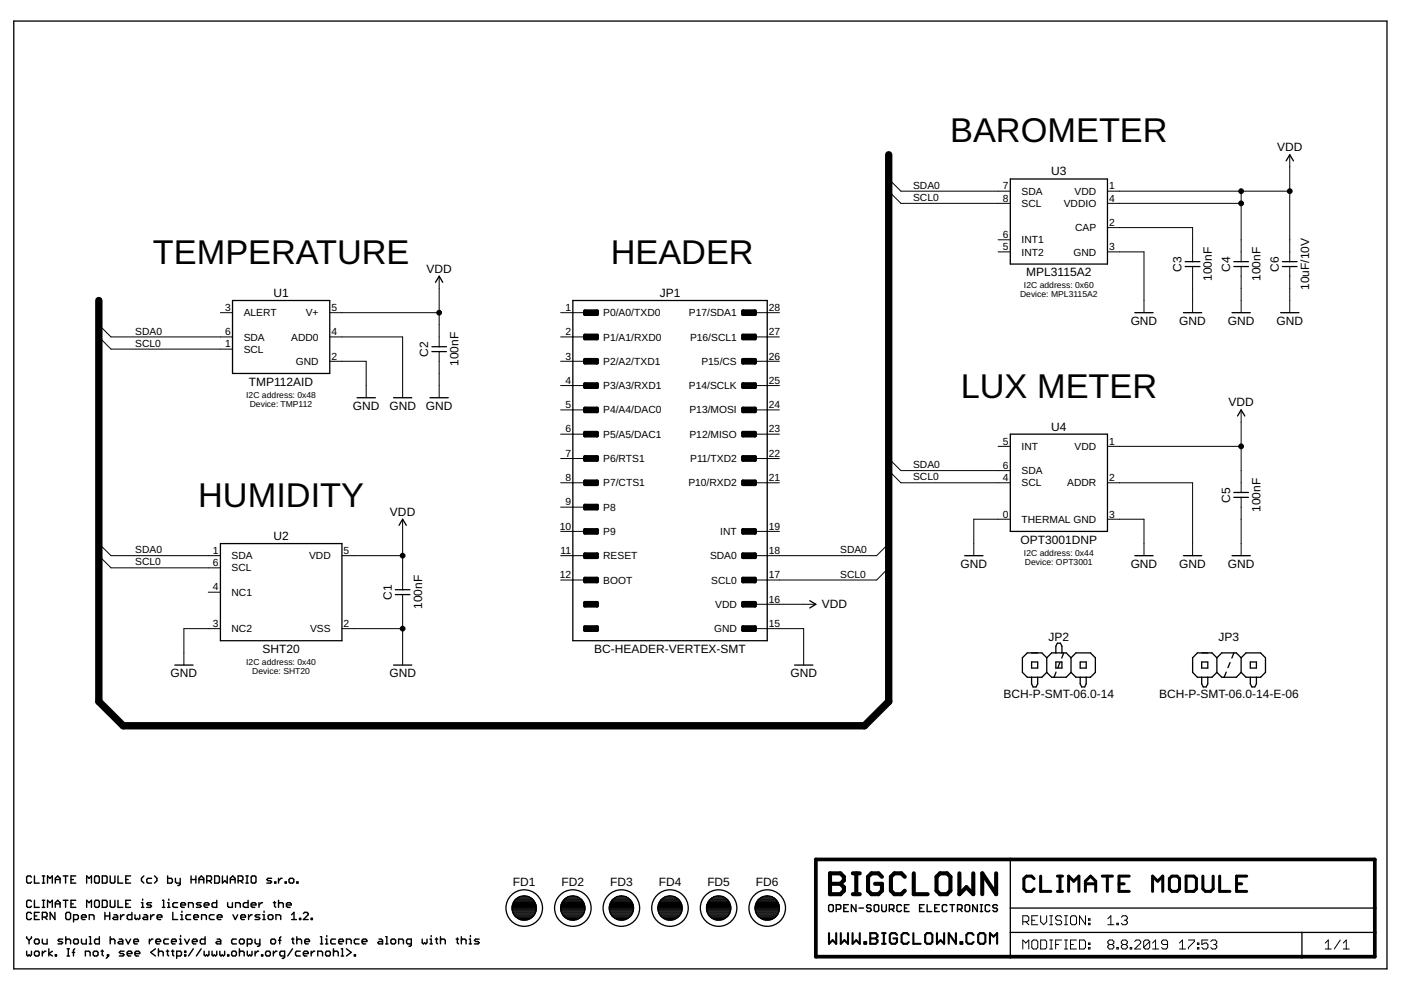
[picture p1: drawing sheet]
<svg xmlns="http://www.w3.org/2000/svg" width="297mm" height="210mm" viewBox="0 0 297 210" stroke-linecap="round" stroke-linejoin="round" font-family="sans-serif">
<g fill="none" stroke="#000" stroke-width=".3">
<path d="M5.7 198.6v.3l.5 .5M6.2 199.4v.7M6.7 186l-.3-.3h-.5l-.2 .3v1l.2 .2h.5l.3-.2M6.7 191.1l-.3-.2h-.5l-.2 .2v1l.2 .3h.5l.3-.3M6.7 193.7l-.3-.3h-.5l-.2 .3v1l.2 .3h.5l.3-.3M6.7 198.6v.3l-.5 .5M7.3 185.7v1.5h1M7.3 190.9v1.5h1M7.3 194.2h.5M7.6 199.1h.5l.2 .3v.5l-.2 .2h-.5l-.3-.2v-.5zM8.3 193.4h-1v1.6h1M9 185.7h.5"/>
<path d="M9 187.2h.5M9 190.9h.5M9 192.4h.5M9 194.5h.7l.3-.3v-.5l-.3-.3h-.7v1.6M9 199.1v.8l.2 .2h.8v-1M9.2 185.7v1.5M9.2 190.9v1.5M9.5 194.5l.5 .5M10.1 187.2v-1.5l.5 .5 .5-.5v1.5M10.1 192.4v-1.5l.5 .5 .5-.5v1.5M11.6 193.4v1.6l-1-1.6v1.6M11.7 187.2v-1l.5-.5 .5 .5v1"/>
<path d="M11.7 192.4v-1l.5-.5 .5 .5v1M11.7 186.5h1M11.7 191.6h1M13.3 199.1h-.7l-.3 .3 .3 .2h.4l.3 .3-.3 .2h-.7M13.4 185.7h1M13.4 190.9h1M13.9 185.7v1.5M13.9 190.9v1.5M13.9 198.6v1.5M13.9 199.4l.3-.3h.5l.3 .3v.7M14.2 193.4h.5l.3 .3v1l-.3 .3h-.5l-.3-.3v-1zM15 186.5h.6"/>
<path d="M15 191.6h.6M15.6 195h.8l.2-.3v-.5l-.2-.2h-.8v1.5M15.9 199.1h.5l.2 .3v.5l-.2 .2h-.5l-.3-.2v-.5zM16.1 185.7h-1.1v1.5h1.1M16.1 190.9h-1.1v1.5h1.1M17.3 194.5h1v-.3l-.3-.2h-.5l-.2 .2v.5l.2 .3h.5M17.3 199.1v.8l.2 .2h.8v-1M18.4 187.2v-1.5l.5 .5 .5-.5v1.5M18.4 192.4v-1.5l.5 .5 .5-.5v1.5M18.9 195v-1h.8l.2 .2v.8M18.9 198.6h.3v1.5M20 186l.3-.3h.5l.3 .3v1l-.3 .2h-.5l-.3-.2z"/>
<path d="M20.3 190.9h.5l.3 .2v1l-.3 .3h-.5l-.3-.3v-1zM21.1 198.6v1.5h-.8l-.3-.2v-.5l.3-.3h.8M21.7 185.7h.8l.2 .3v1l-.2 .2h-.8zM21.7 190.9h.8l.2 .2v1l-.2 .3h-.8zM22.2 194.2h1.1M22.2 193.4v1.6M23.3 193.4v1.6M23.4 185.7v1.3l.2 .2h.5l.3-.2v-1.3M23.4 190.9v1.2l.2 .3h.5l.3-.3v-1.2M23.4 198.6v1.5M23.4 199.4l.2-.3h.5l.3 .3v.7M24.2 194h.5l.2 .2v.8h-.7l-.3-.3 .3-.2h.7"/>
<path d="M25 185.7v1.5h1M25 190.9v1.5h1M25.3 199.1h.5l.2 .3v.7h-.7l-.3-.2 .3-.3h.7M25.6 194v1M26.3 194h-.2l-.5 .5M26.7 186.5h.5M26.7 191.6h.5M26.7 199.1l.5 1 .5-1M27.7 185.7h-1v1.5h1M27.7 190.9h-1v1.5h1M28 193.4v1.6h-.8l-.2-.3v-.5l.2-.2h.8M28.3 199.6h1.1v-.2l-.3-.3h-.5l-.3 .3v.5l.3 .2h.5"/>
<path d="M28.6 194v.7l.3 .3 .2-.3 .3 .3 .2-.3v-.7M30 192.4h.5M30 191.4h.2v1M30.2 190.6v.3M30.5 185.7l-.5 .5v.5l.5 .5M30.5 194h.5l.3 .2v.8h-.8l-.2-.3 .2-.2h.8M31.7 199.1v1M31.9 194v1M32.1 186.2h-.7l-.3 .3v.5l.3 .2h.7M32.1 191.4h-.7l-.3 .2 .3 .3h.5l.2 .2-.2 .3h-.8M32.4 199.1h-.2l-.5 .5M32.7 194h-.3l-.5 .5"/>
<path d="M32.8 185.7l.5 .5v.5l-.5 .5M33 199.6h1.1v-.2l-.3-.3h-.5l-.3 .3v.5l.3 .2h.5M33.3 194.5h1v-.3l-.2-.2h-.5l-.3 .2v.5l.3 .3h.5M34.4 190.9h.3v1.5M34.4 192.4h.5M35.5 185.7v1.5h.8l.3-.2v-.5l-.3-.3h-.8M35.5 192.4h.5M35.5 191.4h.3v1M35.7 199.1h-.7l-.3 .3v.5l.3 .2h.7M35.8 190.6v.3M36.4 199.6h1v-.2l-.3-.3h-.5l-.2 .3v.5l.2 .2h.5M36.6 193.4v1.6h1.1"/>
<path d="M37.2 186.2v.8l.2 .2h.8M37.7 191.4h-.8l-.3 .2v.5l.3 .3h.8M38 199.1h.3v1M38.2 186.2v1.3l-.2 .2h-.3M38.3 198.4v.2M38.3 191.9h1v-.3l-.2-.2h-.5l-.3 .2v.5l.3 .3h.5M38.3 195h.5M38.3 194h.3v1M38.6 193.2v.2M39.1 199.1l.5 1 .6-1M40 192.4v-1h.7l.3 .2v.8M40.4 194h-.7l-.3 .2v.5l.3 .3h.7"/>
<path d="M40.5 186.5h1M40.5 185.7v1.5M40.8 199.6h1v-.2l-.2-.3h-.6l-.2 .3v.5l.2 .2h.6M41.1 194.5h1v-.3l-.3-.2h-.5l-.2 .2v.5l.2 .3h.5M41.5 185.7v1.5M42.2 186.5h1M42.2 187.2v-1l.5-.5 .5 .5v1M42.7 191.4h-.8l-.3 .2 .3 .3h.5l.3 .2-.3 .3h-.8M42.7 195v-1h.8l.3 .2v.8M43.3 191.9h1v-.3l-.3-.2h-.5l-.2 .2v.5l.2 .3h.5M43.5 198.6v1.5h-.8l-.2-.2v-.5l.2-.3h.8M43.8 186.7h.8l.3-.2v-.5l-.3-.3h-.8v1.5"/>
<path d="M44.3 186.7l.6 .5M45.4 194h-.8l-.2 .2v.5l.2 .3h.8M45.5 185.7h.8l.2 .3v1l-.2 .2h-.8zM46 190.9v1.5h-.8l-.2-.3v-.5l.2-.2h.8M46 199.1h.5l.3 .3v.7h-.8l-.2-.2 .2-.3h.8M46.1 194.5h1v-.3l-.3-.2h-.5l-.2 .2v.5l.2 .3h.5M47.2 185.7v1.5l.5-.5 .5 .5v-1.5M48.3 191.4v.7l.2 .3h.8v-1M48.8 186.5h1M48.8 187.2v-1l.5-.5 .5 .5v1M49.4 194l.5 1 .5-1M49.9 192.4v-1h.8l.2 .2v.8"/>
<path d="M50.1 199.1h-.7l-.3 .3v.5l.3 .2h.7M50.5 186.7h.7l.3-.2v-.5l-.3-.3h-.7v1.5M51 186.7l.5 .5M51 199.1h.5l.3 .3v.5l-.3 .2h-.5l-.2-.2v-.5zM51 194.5h1v-.3l-.2-.2h-.5l-.3 .2v.5l.3 .3h.5M52.1 185.7h.5M52.1 187.2h.5M52.4 185.7v1.5M52.6 190.9v1.5h-.8l-.2-.3v-.5l.2-.2h.8M52.7 194v1M53.3 186l.2-.3h.5l.3 .3v1l-.3 .2h-.5l-.2-.2zM53.3 191.9h1v-.3l-.3-.2h-.5l-.2 .2v.5l.2 .3h.5"/>
<path d="M53.5 194h-.3l-.5 .5M54.1 199.1v.8l.2 .2h.8M54.9 191.4v1M55.1 194h-.8l-.2 .2 .2 .3h.5l.3 .2-.3 .3h-.7M55.1 199.1v1.3l-.3 .2h-.2M55.7 191.4h-.3l-.5 .5M55.7 195h.5M55.7 194h.3v1M56 193.2v.2M56.9 194.2l.2-.2h.5l.3 .2v.5l-.3 .3h-.5l-.2-.3zM57.4 199.4l.3-.3h.5l.2 .3v.5l-.2 .2h-.5l-.3-.2zM57.6 186.2h-.8l-.2 .3 .2 .2h.5l.3 .3-.3 .2h-.7"/>
<path d="M58 191.4h.5M58.2 191.1v1l.3 .3M58.2 187h.3v.2h-.3zM58.5 195v-1h.8l.2 .2v.8M59.1 186.2v1M59.1 190.9v1.5M59.1 191.6l.2-.2h.5l.3 .2v.8M59.1 199.4h.5M59.6 198.6l-.3 .3v1.2M59.8 186.2h-.2l-.5 .5M60.5 187h.2v.2h-.2zM60.7 191.9h1v-.3l-.2-.2h-.5l-.3 .2v.5l.3 .3h.5"/>
<path d="M61.3 186.5l.2-.3h.5l.3 .3v.5l-.3 .2h-.5l-.2-.2zM61.8 195h1M61.8 194l.5-.6v1.6M61.8 199.1h.5M62.1 198.9v1l.2 .2M62.9 187h.3v.2h-.3zM62.9 198.6v1.5M62.9 199.4l.3-.3h.5l.2 .3v.7M63.5 194.7h.3v.3h-.3zM64.3 193.7l.3-.3h.5l.2 .3v.3l-1 1h1M64.6 199.6h1v-.2l-.2-.3h-.5l-.3 .3v.5l.3 .2h.5M66 194.7h.2v.3h-.2z"/>
<path d="M67.9 198.6h.3v1.5M69 199.1h.3v1M69.3 198.4v.2M71.1 199.1h-.7l-.3 .3v.5l.3 .2h.7M71.8 199.6h1v-.2l-.2-.3h-.5l-.3 .3v.5l.3 .2h.5M76.1 199.1h-.7l-.3 .3v.5l.3 .2h.7M76.8 199.6h1v-.2l-.3-.3h-.5l-.2 .3v.5l.2 .2h.5M80.3 199.1h.6l.2 .3v.7h-.8l-.2-.2 .2-.3h.8M81.8 198.6h.2v1.5M82.9 199.4l.2-.3h.5l.3 .3v.5l-.3 .2h-.5l-.2-.2zM89.5 199.1v.8l.3 .2 .2-.2 .3 .2 .2-.2v-.8M91.2 199.1h.2v1"/>
<path d="M91.4 198.4v.2M92.3 199.1h.5M92.5 198.9v1l.3 .2M93.4 199.4l.2-.3h.5l.3 .3v.7M93.4 198.6v1.5M96.7 199.1h.5M97 198.9v1l.2 .2M97.8 199.4l.3-.3h.5l.2 .3v.7M97.8 198.6v1.5M99.5 199.1h.2v1M99.7 198.4v.2M101.6 199.1h-.8l-.2 .3 .2 .2h.5l.3 .3-.3 .2h-.7"/>
<path d="M175.7 192l.2-.2h.5l.3 .2v1l-.3 .3h-.5l-.2-.3zM177.3 192.8h.7l.3-.3v-.5l-.3-.2h-.7v1.5M178.9 192.5h.5M179.9 191.8h-1v1.5h1M181.5 191.8v1.5l-1-1.5v1.5M182.1 192.5h1M184.7 192l-.2-.2h-.5l-.3 .2v.3l.3 .2h.5l.2 .3-.2 .5h-.5l-.3-.3M185.3 192l.3-.2h.5l.2 .2v1l-.2 .3h-.5l-.3-.3zM186.9 191.8v1.2l.3 .3h.5l.2-.3v-1.2M188.6 192.8h.7l.2-.3v-.5l-.2-.2h-.7v1.5M189 192.8l.5 .5M191.1 192l-.2-.2h-.5l-.2 .2v1l.2 .3h.5l.2-.3"/>
<path d="M191.8 192.5h.5M192.7 191.8h-.9v1.5h.9M195 192.5h.5M195.9 191.8h-.9v1.5h.9M196.6 191.8v1.5h.9M198.2 192.5h.5M199.2 191.8h-1v1.5h1M200.8 192l-.3-.2h-.5l-.2 .2v1l.2 .3h.5l.3-.3M201.4 191.8h1M201.9 191.8v1.5M203 192.8h.7l.3-.3v-.5l-.3-.2h-.7v1.5M203.5 192.8l.5 .5"/>
<path d="M204.9 191.8h.4l.3 .2v1l-.3 .3h-.4l-.3-.3v-1zM207.2 191.8v1.5l-1-1.5v1.5M207.8 191.8h.5M207.8 193.3h.5M208.1 191.8v1.5M209.9 192l-.3-.2h-.5l-.2 .2v1l.2 .3h.5l.3-.3M211.5 192l-.3-.2h-.4l-.3 .2v.3l.3 .2h.4l.3 .3-.3 .5h-.4l-.3-.3M5.7 201.7v.7l.2 .3 .3-.3 .2 .3 .3-.3v-.7M7.6 201.7h.5l.2 .2v.5l-.2 .3h-.5l-.3-.3v-.5zM9 201.7v1M9.7 201.7h-.2l-.5 .5M10.4 201.2v1.5"/>
<path d="M11.1 201.7l-.7 .5 .7 .5M11.7 202.4h.3v.3h-.3zM14.2 202.7h.5M14.2 201.2h.5M14.5 201.2v1.5M15.3 201.9h.5M15.8 201.2l-.2 .2v1.3M18.1 202.7v-1h.8l.2 .2v.8M18.9 200.1h.5M19.8 201.9l.2-.2h.5l.3 .2v.5l-.3 .3h-.5l-.2-.3zM21.4 201.7h.5M21.7 201.4v1l.2 .3"/>
<path d="M22.8 202.4h.2v.3h-.2zM23 202.7l-.5 .5M26.3 201.7h-.8l-.2 .2 .2 .3h.6l.2 .2-.2 .3h-.8M27 202.2h1l-.3-.5h-.5l-.2 .2v.5l.2 .3h.5M28.6 202.2h1v-.3l-.2-.2h-.5l-.3 .2v.5l.3 .3h.5M33 201.2l-1.1 .7 1.1 .8M33.6 201.9l.2-.2h.6l.2 .2v.8M33.6 201.2v1.5M35.3 201.7h.5M35.5 201.4v1l.3 .3M36.4 201.7h.5M36.6 201.4v1l.3 .3"/>
<path d="M37.5 202.7h.7l.3-.3v-.5l-.3-.2h-.7v1.5M38 200.1h.5M39.1 202.4h.3v.3h-.3zM39.1 201.7h.3v.2h-.3zM41 201.2l-1 1.5M42.7 201.2l-1.1 1.5M43.3 201.7v.7l.2 .3 .3-.3 .2 .3 .3-.3v-.7M45 201.7v.7l.2 .3 .2-.3 .3 .3 .3-.3v-.7M46.6 201.7v.7l.3 .3 .2-.3 .3 .3 .2-.3v-.7M48.3 202.4h.2v.3h-.2zM49.1 201.9l.3-.2h.5l.2 .2v.5l-.2 .3h-.5l-.3-.3zM50.8 201.9l.2-.2h.5l.3 .2v.8"/>
<path d="M50.8 201.2v1.5M52.4 200.1h.8l.2-.2v-.5l-.2-.3h-.8v1.5M52.4 201.7v.7l.3 .3 .2-.3 .3 .3 .2-.3v-.7M54.1 201.7v1M54.8 201.7h-.2l-.5 .5M55.5 202.4h.2v.3h-.2zM56.3 201.9l.3-.2h.5l.2 .2v.5l-.2 .3h-.5l-.3-.3zM58 201.7v1M58.7 201.7h-.2l-.5 .5M60.3 202.7h-.7l-.3-.3v-.5l.3-.2h.7v1.2l-.2 .3h-.3M62 201.2l-1 1.5M63.7 201.7h-.8l-.2 .2v.5l.2 .3h.8"/>
<path d="M64.3 202.2h1v-.3l-.2-.2h-.5l-.3 .2v.5l.3 .3h.5M66 201.7v1M66.7 201.7h-.2l-.5 .5M67.4 202.7v-1h.7l.3 .2v.8M67.9 200.1h.5M69 200.1h.5M69 201.9l.3-.2h.5l.2 .2v.5l-.2 .3h-.5l-.3-.3zM70.7 201.9l.3-.2h.5l.2 .2v.8M70.7 201.2v1.5M72.3 202.7h.6M72.3 201.2h.3v1.5M73.4 200.1v-1h.8l.3 .3v.7"/>
<path d="M73.4 201.2l1.1 .7-1.1 .8M75.1 202.4h.3v.3h-.3zM81.8 200.1h.5M84.5 200.1v-1h.8l.2 .3v.7M87.2 200.1h-.8l-.2-.2v-.5l.2-.3h.8v1.3l-.2 .2h-.3M91.2 200.1h.5M99.5 200.1h.5"/>
</g>
<g fill="none" stroke="#000" stroke-width=".28">
<path d="M2.9 4.5h291.2v200.9h-291.2zM214.2 38h20.6v18h-20.6zM272.7 34.1l.8-1.3 .7 1.3M92.3 59.9l.8-1.3 .8 1.3M251.3 56.5h3.1M251.3 55.5h3.1M261.6 56.5h3.1M261.6 55.5h3.1M271.9 56.5h3.1M271.9 55.5h3.1M49.3 63.7h20.6v15.5h-20.6zM91.6 74.5h3.1"/>
<path d="M91.6 73.5h3.1M121.5 63.7h41.2v72.1h-41.2zM240.6 66.3h3.9M250.9 66.3h3.9M261.2 66.3h3.9M271.5 66.3h3.9M75.7 84.3h3.9M83.4 84.3h3.9M91.2 84.3h3.8M214.2 92.1h20.6v20.6h-20.6zM262.4 88.2l.7-1.3 .8 1.3M46.7 115.3h25.8v20.5h-25.8z"/>
<path d="M84.6 111.4l.8-1.3 .7 1.3M204.5 117.8h3.9M240.6 117.8h3.9M250.9 117.8h3.9M261.2 117.8h3.9M261.6 105.5h3.1M261.6 104.4h3.1M83.8 126.1h3.1M83.8 125h3.1M171.7 127.4l1.3 .7-1.3 .8M221.9 139.5l-1-1.1h-3.1l-1 1.1v3.1l1 1h3.1l1-1M221.9 139.5l1.1-1.1h3.1l1 1.1"/>
<path d="M221.9 139.5v3.1M223.9 138.4v-1.4l.3-.6h.6l.3 .6v1.4M225.5 138.4l-.4 1.1M227.1 139.5l1-1.1h3.1l1 1.1v3.1l-1 1h-3.1l-1-1M227.1 139.5v3.1M258 139.5l-1-1.1h-3.1l-1 1.1v3.1l1 1h3.1l1-1M258 139.5l1-1.1h3.1l1 1.1M258 139.5v3.1M261.6 138.4l-.4 1.1M263.1 139.5l1.1-1.1h3.1l1 1.1v3.1l-1 1h-3.1l-1.1-1M263.1 139.5v3.1M37.1 141h3.8"/>
<path d="M83.4 141h3.9M168.5 141h3.8M218.7 140.4h1.3v1.2h-1.3zM218.7 143.6v1.4l.3 .6h.7l.3-.6v-1.4M221.9 142.6l1.1 1h3.1l1-1M223.9 140.4h1.2v1.2h-1.2zM223.9 142.5l-.4 1.1M224.7 140.5l-.4 1.1M229 140.4h1.3v1.2h-1.3zM229 143.6v1.4l.3 .6h.7l.3-.6v-1.4M254.8 140.4h1.3v1.2h-1.3zM254.8 143.6v1.4l.3 .6h.6l.4-.6v-1.4"/>
<path d="M258 142.6l1 1h3.1l1-1M260 142.5l-.5 1.1M260.8 140.5l-.5 1.1M265.1 140.4h1.3v1.2h-1.3zM265.1 143.6v1.4l.3 .6h.6l.4-.6v-1.4M108.6 192.7h5.1M108.6 192.4h5.1M108.6 192.9h5.1M108.6 192.2h5.1M108.6 192.2v.7M108.6 192.9l.4 1 .5 .6M108.6 192h5"/>
<path d="M108.6 193.1h5M108.7 191.8h4.9M108.7 193.4h4.9M108.8 191.5h4.7M108.8 193.6h4.7M108.9 191.3h4.5M108.9 193.8h4.5M109 191.1h4.3M109.1 194h4.1M109.2 190.9h3.9M109.2 194.2h3.9M109.4 190.6h3.5"/>
<path d="M109.5 194.5h3.3M109.5 194.5l.2 .2M109.7 190.4h2.9M109.7 194.7h2.8M109.7 194.7a2.59 2.59 0 0 0 2.8 0M110.1 190.2h2.1M110.1 190.2l1-.3 1.1 .3M110.1 190.2l-1.1 .9-.4 1.1M110.2 194.9h1.9M111.1 190h.1M112.2 190.2l.9 .6 .6 1.4M112.8 194.5l-.3 .2"/>
<path d="M113.7 192.9l-.4 1-.5 .6M113.7 192.2v.7M118.9 192.7h5.1M118.9 192.4h5.1M118.9 192.9h5.1M118.9 192.2h5.1M118.9 192.2v.7M118.9 192.9l.4 1 .5 .6M118.9 193.1h5.1M118.9 192h5.1M119 191.8h4.9M119 193.4h4.9"/>
<path d="M119.1 191.5h4.7M119.1 193.6h4.7M119.2 191.3h4.5M119.2 193.8h4.5M119.3 191.1h4.3M119.4 194h4.1M119.5 190.9h3.9M119.5 194.2h3.9M119.7 190.6h3.5M119.8 194.5h3.3M119.8 194.5l.3 .2M120 190.4h2.9"/>
<path d="M120.1 194.7h2.7M120.1 194.7a2.59 2.59 0 0 0 2.7 0M120.4 190.2h2.1M120.4 190.2l1.1-.3 1 .3M120.4 190.2l-1.1 .9-.4 1.1M120.5 194.9h1.9M121.4 190h.1M122.5 190.2l.9 .6 .6 1.4M123.1 194.5l-.3 .2M124 192.9l-.4 1-.5 .6M124 192.2v.7M129.2 192.7h5.1"/>
<path d="M129.2 192.4h5.1M129.2 192.9h5.1M129.2 192.2h5.1M129.2 192.2v.7M129.2 192.9l.4 1 .5 .6M129.2 193.1h5.1M129.2 192h5.1M129.3 191.8h4.9M129.3 193.4h4.9M129.4 191.5h4.7M129.4 193.6h4.7M129.5 191.3h4.5"/>
<path d="M129.5 193.8h4.5M129.6 191.1h4.3M129.7 194h4.1M129.8 190.9h3.9M129.8 194.2h3.9M130 190.6h3.5M130.1 194.5h3.3M130.1 194.5l.3 .2M130.3 190.4h2.9M130.4 194.7h2.7M130.4 194.7a2.59 2.59 0 0 0 2.7 0M130.7 190.2h2.1"/>
<path d="M130.7 190.2l1-.3 1.1 .3M130.7 190.2l-.9 .6-.6 1.4M130.8 194.9h1.9M131.7 190h.1M132.8 190.2l1.1 .9 .4 1.1M133.4 194.5l-.3 .2M134.3 192.9l-.4 1-.5 .6M134.3 192.2v.7M139.5 192.7h5.1M139.5 192.4h5.1M139.5 192.2v.7M139.5 192.9l.4 1 .5 .6"/>
<path d="M139.5 192.9h5.1M139.5 192.2h5.1M139.6 193.1h5M139.6 192h5M139.6 191.8h4.9M139.6 193.4h4.9M139.7 191.5h4.7M139.7 193.6h4.7M139.8 191.3h4.5M139.8 193.8h4.5M139.9 191.1h4.3M140 194h4.1"/>
<path d="M140.1 190.9h3.9M140.1 194.2h3.9M140.3 190.6h3.5M140.4 194.5l.3 .2M140.4 194.5h3.3M140.6 190.4h2.9M140.7 194.7a2.59 2.59 0 0 0 2.7 0M140.7 194.7h2.7M141 190.2l1-.3 1.1 .3M141 190.2l-.9 .6-.6 1.4M141 190.2h2.1M141.1 194.9h1.9"/>
<path d="M142 190h.1M143.1 190.2l1.1 .9 .4 1.1M143.7 194.5l-.3 .2M144.6 192.9l-.4 1-.5 .6M144.6 192.2v.7M149.8 192.7h5.1M149.8 192.4h5.1M149.8 192.9h5.1M149.8 192.2h5.1M149.8 192.2v.7M149.8 192.9l.4 1 .5 .6M149.9 193.1h5"/>
<path d="M149.9 192h5M149.9 191.8h4.9M149.9 193.4h4.9M150 191.5h4.7M150 193.6h4.7M150.1 191.3h4.5M150.1 193.8h4.5M150.2 191.1h4.3M150.3 194h4.2M150.4 190.9h3.9M150.5 194.2h3.8M150.6 190.6h3.5"/>
<path d="M150.7 194.5h3.4M150.7 194.5l.3 .2M150.9 190.4h2.9M151 194.7a2.63 2.63 0 0 0 2.8 0M151 194.7h2.8M151.3 190.2h2.1M151.3 190.2l1.1-.3 1 .3M151.3 190.2l-.9 .6-.6 1.4M151.4 194.9h1.9M152.3 190h.1M153.4 190.2l1.1 .9 .4 1.1M154.1 194.5l-.3 .2"/>
<path d="M154.9 192.9l-.4 1-.4 .6M154.9 192.2v.7M160.1 192.7h5.1M160.1 192.4h5.1M160.1 192.9h5.1M160.1 192.2h5.1M160.1 192.2v.7M160.1 192.9l.2 .7 .7 .9M160.1 192h5.1M160.2 193.1h5M160.2 191.8h4.9M160.2 193.4h4.9"/>
<path d="M160.3 191.5h4.7M160.3 193.6h4.7M160.4 191.3h4.5M160.4 193.8h4.5M160.5 191.1h4.3M160.6 194h4.2M160.7 190.9h3.9M160.8 194.2h3.8M160.9 190.6h3.5M161 194.5h3.4M161 194.5l.3 .2M161.2 190.4h2.9"/>
<path d="M161.3 194.7a2.63 2.63 0 0 0 2.8 0M161.3 194.7h2.7M161.6 190.2h2.1M161.6 190.2l1.1-.3 1 .3M161.6 190.2l-.9 .6-.4 .7-.2 .7M161.8 194.9h1.8M162.6 190h.2M163.7 190.2l1.1 .9 .4 1.1M164.4 194.5l-.3 .2M165.2 192.9l-.4 1-.4 .6M165.2 192.2v.7M214.2 182.2v20.6"/>
<path d="M214.2 192.5h77.3M214.2 197.7h77.3M276 197.7v5.1"/>
<circle cx="111.1" cy="192.5" r="3.9"/>
<circle cx="121.5" cy="192.5" r="3.9"/>
<circle cx="131.7" cy="192.5" r="3.9"/>
<circle cx="142" cy="192.5" r="3.9"/>
<circle cx="152.4" cy="192.5" r="3.9"/>
<circle cx="162.7" cy="192.5" r="3.9"/>
</g>
<g fill="none" stroke="#000" stroke-width=".21">
<path d="M188.4 38l2.6 2.5h23.2M273.5 32.8v22.7M93.1 58.6v14.9M188.4 40.5l2.6 2.6h23.2M211.6 53.4h2.6M211.6 50.8h2.6M234.8 53.4h7.7v12.9M234.8 48.3h18.1v7.2M234.8 40.5h38.7M234.8 43.1h28.3M252.9 56.5v9.8M263.1 40.5v15"/>
<path d="M263.1 56.5v9.8M273.5 56.5v9.8M21 68.9l2.5 2.5h25.8M21 71.4l2.5 2.6h25.8M46.7 66.3h2.6M69.9 66.3h23.2M69.9 71.4h15.5v12.9M69.9 76.6h7.7v7.7M93.1 74.5v9.8M118.9 66.3h5.1M118.9 71.4h5.1M118.9 76.6h5.1"/>
<path d="M160.1 66.3h5.1M160.1 71.4h5.1M160.1 76.6h5.1M118.9 81.7h5.1M118.9 86.9h5.1M118.9 92.1h5.1M118.9 97.2h5.1M160.1 81.7h5.1M160.1 86.9h5.1M160.1 92.1h5.1M160.1 97.2h5.1M188.4 99.8l2.6 2.6h23.2"/>
<path d="M188.4 97.2l2.6 2.6h23.2M211.6 94.6h2.6M234.8 94.6h28.3M263.1 86.9v17.5M21 115.3l2.5 2.5h23.2M21 117.8l2.5 2.6h23.2M72.5 117.8h12.9M85.4 110.1v14.9M118.9 102.4h5.1M118.9 107.5h5.1M118.9 112.7h5.1M118.9 117.8h5.1"/>
<path d="M160.1 102.4h5.1M160.1 112.7h5.1M188.4 115.3l-2.5 2.5h-25.8M214.2 110.1h-7.7v7.7M234.8 102.4h18.1v15.4M234.8 110.1h7.7v7.7M263.1 105.5v12.3M44.2 125.6h2.5M46.7 133.3h-7.7v7.7M72.5 133.3h12.9M85.4 126.1v14.9M118.9 123h5.1"/>
<path d="M160.1 133.3h10.3v7.7M160.1 128.1h12.9M188.4 120.4l-2.5 2.6h-25.8M216.9 195.4h.9l.3-.3v-.6l-.3-.3h-.9v1.9M217.5 195.4l.6 .7M218.8 195.1h.6M219.1 199.3h.6l.3 .3v1.3l-.3 .3h-.6l-.3-.3v-1.3zM220 194.2h-1.2v1.9h1.2M220.6 194.2v1.2l.7 .7 .6-.7v-1.2M220.6 199.3h1l.3 .3v1.3l-.3 .3h-1zM222.5 194.2h.7M222.5 196.1h.7"/>
<path d="M222.5 199.3h.7M222.9 194.2v1.9M222.9 199.3v1.9M225.1 194.5l-.3-.3h-.7l-.3 .3v.3l.3 .3h.7l.3 .3v.3l-.3 .4h-.7l-.3-.4M225.1 199.3h-1.3v1.9M225.7 194.2h.7M225.7 196.1h.7M225.7 199.3h.7M226 194.2v1.9M226 199.3v1.9M227.3 194.2h.6l.3 .3v1.2l-.3 .4h-.6l-.3-.4v-1.2zM228.2 199.3h-1.2v1.9h1.2"/>
<path d="M228.9 199.3h.9l.3 .3v1.3l-.3 .3h-.9zM230.1 194.2v1.9l-1.2-1.9v1.9M230.8 195.7h.3v.4h-.3zM230.8 194.8h.3v.3h-.3zM230.8 199.9h.3v.4h-.3zM234.9 196.1h1.3M234.9 194.8l.6-.6v1.9M236.8 195.7h.3v.4h-.3zM237.7 194.5l.4-.3h.6l.3 .3v.3l-.3 .3M238.4 195.1h.3M238.7 195.1l.3 .3v.3l-.3 .4h-.6l-.4-.4M240.6 199.6l.3-.3h.6l.4 .3v.3l-1.3 1.3h1.3"/>
<path d="M243.8 199.6l-.4-.3h-.6l-.3 .3v1.3M243.8 199.6v1.3l-.4 .3h-.6l-.3-.3M243.8 199.6l-1.3 1.3M244.4 199.9l.6-.6v1.9M250.1 199.9l.6-.6v1.9M252 199.3h1.2v.3l-1.2 1.3v.3M253.9 199.9h.3v.4h-.3zM256.1 199.3h-1.3v1l.7-.4h.3l.3 .4v.6l-.3 .3h-.7l-.3-.3M256.7 199.6l.3-.3h.7l.3 .3v.3l-.3 .4M281 199.9l.6-.6v1.9M284.2 199.3l-1.3 1.9M284.8 199.9l.6-.6v1.9"/>
<path d="M216.9 201.2v-1.9l.6 .6 .6-.6v1.9M222.5 201.2h.7M223.8 200.3h.7M225.7 201.2h.7M227 200.3h.6M230.8 200.9h.3v.3h-.3zM235.2 200.3l-.3-.4v-.3l.3-.3h.6l.4 .3v.3l-.4 .4M235.2 200.3l-.3 .3v.3l.3 .3h.6l.4-.3v-.3l-.4-.3M235.2 200.3h.6M236.8 200.9h.3v.3h-.3zM238.1 200.3l-.4-.4v-.3l.4-.3h.6l.3 .3v.3l-.3 .4M238.1 200.3l-.4 .3v.3l.4 .3h.6l.3-.3v-.3l-.3-.3"/>
<path d="M238.1 200.3h.6M239.6 200.9h.3v.3h-.3zM244.4 201.2h1.3M247.5 200.3h-.9l-.3-.4v-.3l.3-.3h.6l.3 .3v1.3l-.3 .3h-.6l-.3-.3M250.1 201.2h1.3M253.9 200.9h.3v.3h-.3zM257.3 200.3h.4M257.7 200.3l.3 .3v.3l-.3 .3h-.7l-.3-.3M281 201.2h1.3M284.8 201.2h1.3"/>
</g>
<g fill="none" stroke="#000" stroke-width=".78">
<path d="M124 71.1h2.6v.7h-2.6zM124 66h2.6v.6h-2.6zM124 76.3h2.6v.6h-2.6zM157.5 71.1h2.6v.7h-2.6zM157.5 66h2.6v.6h-2.6zM157.5 76.3h2.6v.6h-2.6zM124 81.4h2.6v.7h-2.6zM124 86.6h2.6v.6h-2.6zM124 91.7h2.6v.7h-2.6zM124 96.9h2.6v.6h-2.6zM157.5 81.4h2.6v.7h-2.6zM157.5 86.6h2.6v.6h-2.6z"/>
<path d="M157.5 91.7h2.6v.7h-2.6zM157.5 96.9h2.6v.6h-2.6zM124 102h2.6v.7h-2.6zM124 107.2h2.6v.6h-2.6zM124 112.4h2.6v.6h-2.6zM124 117.5h2.6v.7h-2.6zM157.5 102h2.6v.7h-2.6zM157.5 112.4h2.6v.6h-2.6zM157.5 117.5h2.6v.7h-2.6zM124 122.7h2.6v.6h-2.6zM124 127.8h2.6v.6h-2.6zM124 132.9h2.6v.7h-2.6z"/>
<path d="M157.5 122.7h2.6v.6h-2.6zM157.5 127.8h2.6v.6h-2.6zM157.5 132.9h2.6v.7h-2.6zM173 182.2h118.5v20.6h-118.5z"/>
</g>
<path d="M176 185.2h2.2l.7 .7v.7l-.7 .8 .7 .7v.7l-.7 .8h-2.2zM176 187.4h2.2M180.8 185.2h1.5M180.8 189.6h1.5M181.5 185.2v4.4M187 185.9l-.8-.7h-1.4l-.8 .7v2.9l.8 .8h1.4l.8-.8v-1.4h-1.5M191.8 185.9l-.7-.7h-1.5l-.7 .7v2.9l.7 .8h1.5l.7-.8M193.7 185.2v4.4h3M199.3 185.2h1.5l.7 .7v2.9l-.7 .8h-1.5l-.7-.8v-2.9zM203.4 185.2v4.4l1.5-1.5 1.5 1.5v-4.4M211.2 185.2v4.4l-2.9-4.4v4.4" fill="none" stroke="#000" stroke-width=".87"/>
<g fill="none" stroke="#000" stroke-width=".44">
<path d="M175.8 197.8v2.3l.7-.8 .8 .8v-2.3M178.3 197.8v2.3l.7-.8 .8 .8v-2.3M180.8 197.8v2.3l.7-.8 .8 .8v-2.3M183.3 199.7h.3v.4h-.3zM184.5 197.8h1.2l.3 .4v.4l-.3 .4 .3 .3v.4l-.3 .4h-1.2zM184.5 199h1.2M187 197.8h.8M187.4 197.8v2.3M190.2 198.2l-.4-.4h-.8l-.3 .4v1.5l.3 .4h.8l.4-.4v-.7h-.8M192.7 198.2l-.4-.4h-.8l-.3 .4v1.5l.3 .4h.8l.4-.4M193.7 197.8v2.3h1.5M196.2 198.2l.3-.4h.8l.4 .4v1.5l-.4 .4h-.8l-.3-.4z"/>
<path d="M198.6 197.8v2.3l.8-.8 .8 .8v-2.3M202.7 197.8v2.3l-1.6-2.3v2.3M203.6 199.7h.4v.4h-.4zM206.4 198.2l-.4-.4h-.7l-.4 .4v1.5l.4 .4h.7l.4-.4M207.4 198.2l.4-.4h.7l.4 .4v1.5l-.4 .4h-.7l-.4-.4zM187 200.1h.8M209.9 200.1v-2.3l.8 .8 .7-.8v2.3"/>
</g>
<g fill="none" stroke="#000" stroke-width=".63">
<path d="M219.2 186.3l-.5-.5h-1.1l-.5 .5v2.2l.5 .5h1.1l.5-.5M220.6 185.8v3.2h2.2M224.2 185.8h1.1M224.2 189h1.1M224.7 185.8v3.2M226.6 189v-3.2l1 1 1.1-1v3.2M230.1 189v-2.2l1.1-1 1.1 1v2.2M230.1 187.4h2.2M233.7 185.8h2.2M234.8 185.8v3.2M237.3 187.4h1M239.4 185.8h-2.1v3.2h2.1"/>
<path d="M244.4 189v-3.2l1 1 1.1-1v3.2M247.9 186.3l.6-.5h1.1l.5 .5v2.2l-.5 .5h-1.1l-.6-.5zM251.5 185.8h1.6l.6 .5v2.2l-.6 .5h-1.6zM255 185.8v2.7l.6 .5h1.1l.5-.5v-2.7M258.6 185.8v3.2h2.2M262.2 187.4h1M264.3 185.8h-2.1v3.2h2.1"/>
</g>
<path d="M188.4 32.8v115.9l-5.1 5.2h-157.2l-5.1-5.2v-85" fill="none" stroke="#000" stroke-width="1.6"/>
<g fill="#000" stroke="#000" stroke-width=".21">
<circle cx="263.1" cy="43.1" r=".51"/>
<circle cx="263.1" cy="40.5" r=".51"/>
<circle cx="273.5" cy="40.5" r=".51"/>
<circle cx="93.1" cy="66.3" r=".51"/>
<circle cx="263.1" cy="94.6" r=".51"/>
<circle cx="85.4" cy="117.8" r=".51"/>
<circle cx="85.4" cy="133.3" r=".51"/>
</g>
<g font-size="7.3">
<text x="201.5" y="30.2">BAROMETER</text>
<text x="32.4" y="56">TEMPERATURE</text>
<text x="129.5" y="56">HEADER</text>
<text x="203.7" y="84.3">LUX METER</text>
<text x="42" y="107.5">HUMIDITY</text>
</g>
<g font-size="2.5">
<text x="270.8" y="32">VDD</text>
<text x="222.9" y="37.2">U3</text>
<text x="90.4" y="57.8">VDD</text>
<text x="217.6" y="58.6">MPL3115A2</text>
<text x="250.5" y="57.6" transform="rotate(-90 250.5 57.6)">C3</text>
<text x="257" y="59.6" transform="rotate(-90 257 59.6)">100nF</text>
<text x="260.8" y="57.6" transform="rotate(-90 260.8 57.6)">C4</text>
<text x="267.3" y="59.6" transform="rotate(-90 267.3 59.6)">100nF</text>
<text x="271.1" y="57.6" transform="rotate(-90 271.1 57.6)">C6</text>
<text x="58" y="62.9">U1</text>
<text x="139.9" y="62.9">JP1</text>
<text x="277.6" y="61.5" transform="rotate(-90 277.6 61.5)">10uF/10V</text>
<text x="239.7" y="68.9">GND</text>
<text x="250" y="68.9">GND</text>
<text x="260.3" y="68.9">GND</text>
<text x="270.6" y="68.9">GND</text>
<text x="90.8" y="75.7" transform="rotate(-90 90.8 75.7)">C2</text>
<text x="97.2" y="77.6" transform="rotate(-90 97.2 77.6)">100nF</text>
<text x="52.8" y="81.7">TMP112AID</text>
<text x="74.8" y="86.9">GND</text>
<text x="82.6" y="86.9">GND</text>
<text x="90.3" y="86.9">GND</text>
<text x="260.5" y="86.1">VDD</text>
<text x="222.9" y="91.3">U4</text>
<text x="260.8" y="106.6" transform="rotate(-90 260.8 106.6)">C5</text>
<text x="82.7" y="109.3">VDD</text>
<text x="267.3" y="108.5" transform="rotate(-90 267.3 108.5)">100nF</text>
<text x="58" y="114.5">U2</text>
<text x="216.4" y="115.2">OPT3001DNP</text>
<text x="203.7" y="120.4">GND</text>
<text x="239.7" y="120.4">GND</text>
<text x="250" y="120.4">GND</text>
<text x="260.3" y="120.4">GND</text>
<text x="83.1" y="127.2" transform="rotate(-90 83.1 127.2)">C1</text>
<text x="89.5" y="129.1" transform="rotate(-90 89.5 129.1)">100nF</text>
<text x="174.3" y="129">VDD</text>
<text x="222.3" y="135.9">JP2</text>
<text x="258.4" y="135.9">JP3</text>
<text x="36.2" y="143.6">GND</text>
<text x="55.7" y="138.4">SHT20</text>
<text x="82.6" y="143.6">GND</text>
<text x="126" y="138.4">BC-HEADER-VERTEX-SMT</text>
<text x="167.6" y="143.6">GND</text>
<text x="212.8" y="148">BCH-P-SMT-06.0-14</text>
<text x="245.7" y="148">BCH-P-SMT-06.0-14-E-06</text>
<text x="108.7" y="187.9">FD1</text>
<text x="119.1" y="187.9">FD2</text>
<text x="129.4" y="187.9">FD3</text>
<text x="139.7" y="187.9">FD4</text>
<text x="150" y="187.9">FD5</text>
<text x="160.3" y="187.9">FD6</text>
</g>
<g font-size="2.2">
<text x="193.6" y="40">SDA0</text>
<text x="212.6" y="40.2">7</text>
<text x="216.6" y="41.3">SDA</text>
<text x="227.8" y="41.3">VDD</text>
<text x="235.2" y="40.2">1</text>
<text x="193.6" y="42.6">SCL0</text>
<text x="212.6" y="42.7">8</text>
<text x="216.6" y="43.9">SCL</text>
<text x="225.5" y="43.9">VDDIO</text>
<text x="235.2" y="47.9">2</text>
<text x="235.2" y="42.7">4</text>
<text x="212.6" y="53.1">5</text>
<text x="212.6" y="50.5">6</text>
<text x="216.6" y="51.6">INT1</text>
<text x="228" y="49">CAP</text>
<text x="235.2" y="53.1">3</text>
<text x="216.6" y="54.2">INT2</text>
<text x="227.6" y="54.2">GND</text>
<text x="47.7" y="65.9">3</text>
<text x="70.3" y="65.9">5</text>
<text x="119.9" y="65.9">1</text>
<text x="163" y="65.9">28</text>
<text x="28.7" y="70.9">SDA0</text>
<text x="47.7" y="71.1">6</text>
<text x="51.7" y="67.1">ALERT</text>
<text x="64.8" y="67.1">V+</text>
<text x="70.3" y="71.1">4</text>
<text x="119.9" y="71.1">2</text>
<text x="127.9" y="67.1">P0/A0/TXD0</text>
<text x="146" y="67.1">P17/SDA1</text>
<text x="163" y="71.1">27</text>
<text x="28.7" y="73.5">SCL0</text>
<text x="47.7" y="73.7">1</text>
<text x="51.7" y="74.8">SCL</text>
<text x="51.7" y="72.2">SDA</text>
<text x="61.7" y="72.2">ADD0</text>
<text x="62.7" y="77.4">GND</text>
<text x="70.3" y="76.2">2</text>
<text x="119.9" y="76.2">3</text>
<text x="127.9" y="72.2">P1/A1/RXD0</text>
<text x="127.9" y="77.4">P2/A2/TXD1</text>
<text x="146.3" y="72.2">P16/SCL1</text>
<text x="148.7" y="77.4">P15/CS</text>
<text x="163" y="76.2">26</text>
<text x="119.9" y="81.4">4</text>
<text x="127.9" y="82.5">P3/A3/RXD1</text>
<text x="146" y="82.5">P14/SCLK</text>
<text x="163" y="81.4">25</text>
<text x="119.9" y="86.5">5</text>
<text x="127.9" y="87.7">P4/A4/DAC0</text>
<text x="146.2" y="87.7">P13/MOSI</text>
<text x="163" y="86.5">24</text>
<text x="119.9" y="91.7">6</text>
<text x="127.9" y="92.8">P5/A5/DAC1</text>
<text x="146.2" y="92.8">P12/MISO</text>
<text x="163" y="91.7">23</text>
<text x="212.6" y="94.3">5</text>
<text x="216.6" y="95.4">INT</text>
<text x="227.8" y="95.4">VDD</text>
<text x="235.2" y="94.3">1</text>
<text x="119.9" y="96.9">7</text>
<text x="127.9" y="98">P6/RTS1</text>
<text x="146.3" y="98">P11/TXD2</text>
<text x="163" y="96.9">22</text>
<text x="193.6" y="99.3">SDA0</text>
<text x="193.6" y="101.8">SCL0</text>
<text x="212.6" y="99.4">6</text>
<text x="216.6" y="100.6">SDA</text>
<text x="119.9" y="102">8</text>
<text x="119.9" y="107.2">9</text>
<text x="127.9" y="103.1">P7/CTS1</text>
<text x="145.9" y="103.1">P10/RXD2</text>
<text x="163" y="102">21</text>
<text x="212.6" y="102">4</text>
<text x="216.6" y="103.1">SCL</text>
<text x="226.3" y="103.1">ADDR</text>
<text x="235.2" y="102">2</text>
<text x="118.7" y="112.3">10</text>
<text x="127.9" y="108.3">P8</text>
<text x="127.9" y="113.4">P9</text>
<text x="152.7" y="113.4">INT</text>
<text x="163" y="112.3">19</text>
<text x="212.6" y="109.7">0</text>
<text x="216.6" y="110.9">THERMAL GND</text>
<text x="235.2" y="109.7">3</text>
<text x="28.7" y="117.3">SDA0</text>
<text x="28.7" y="119.9">SCL0</text>
<text x="45.2" y="117.5">1</text>
<text x="49.1" y="118.6">SDA</text>
<text x="65.5" y="118.6">VDD</text>
<text x="72.9" y="117.5">5</text>
<text x="118.8" y="117.5">11</text>
<text x="127.9" y="118.6">RESET</text>
<text x="150.5" y="118.6">SDA0</text>
<text x="163" y="117.5">18</text>
<text x="178.1" y="117.3">SDA0</text>
<text x="45.2" y="125.2">4</text>
<text x="45.2" y="120">6</text>
<text x="49.1" y="121.2">SCL</text>
<text x="118.7" y="122.6">12</text>
<text x="127.9" y="123.7">BOOT</text>
<text x="150.8" y="123.7">SCL0</text>
<text x="163" y="122.6">17</text>
<text x="178.1" y="122.5">SCL0</text>
<text x="49.1" y="126.3">NC1</text>
<text x="151.6" y="128.9">VDD</text>
<text x="163" y="127.8">16</text>
<text x="45.2" y="132.9">3</text>
<text x="49.1" y="134.1">NC2</text>
<text x="65.7" y="134.1">VSS</text>
<text x="72.9" y="132.9">2</text>
<text x="151.4" y="134">GND</text>
<text x="163" y="132.9">15</text>
</g>
<g font-size="1.8">
<text x="216.3" y="63.1">Device: MPL3115A2</text>
<text x="217.1" y="61.1">I2C address: 0x60</text>
<text x="52.2" y="84.3">I2C address: 0x48</text>
<text x="53" y="86.3">Device: TMP112</text>
<text x="217.1" y="117.8">I2C address: 0x44</text>
<text x="217.3" y="119.8">Device: OPT3001</text>
<text x="52.2" y="141">I2C address: 0x40</text>
<text x="53.5" y="142.9">Device: SHT20</text>
</g>
</svg>
